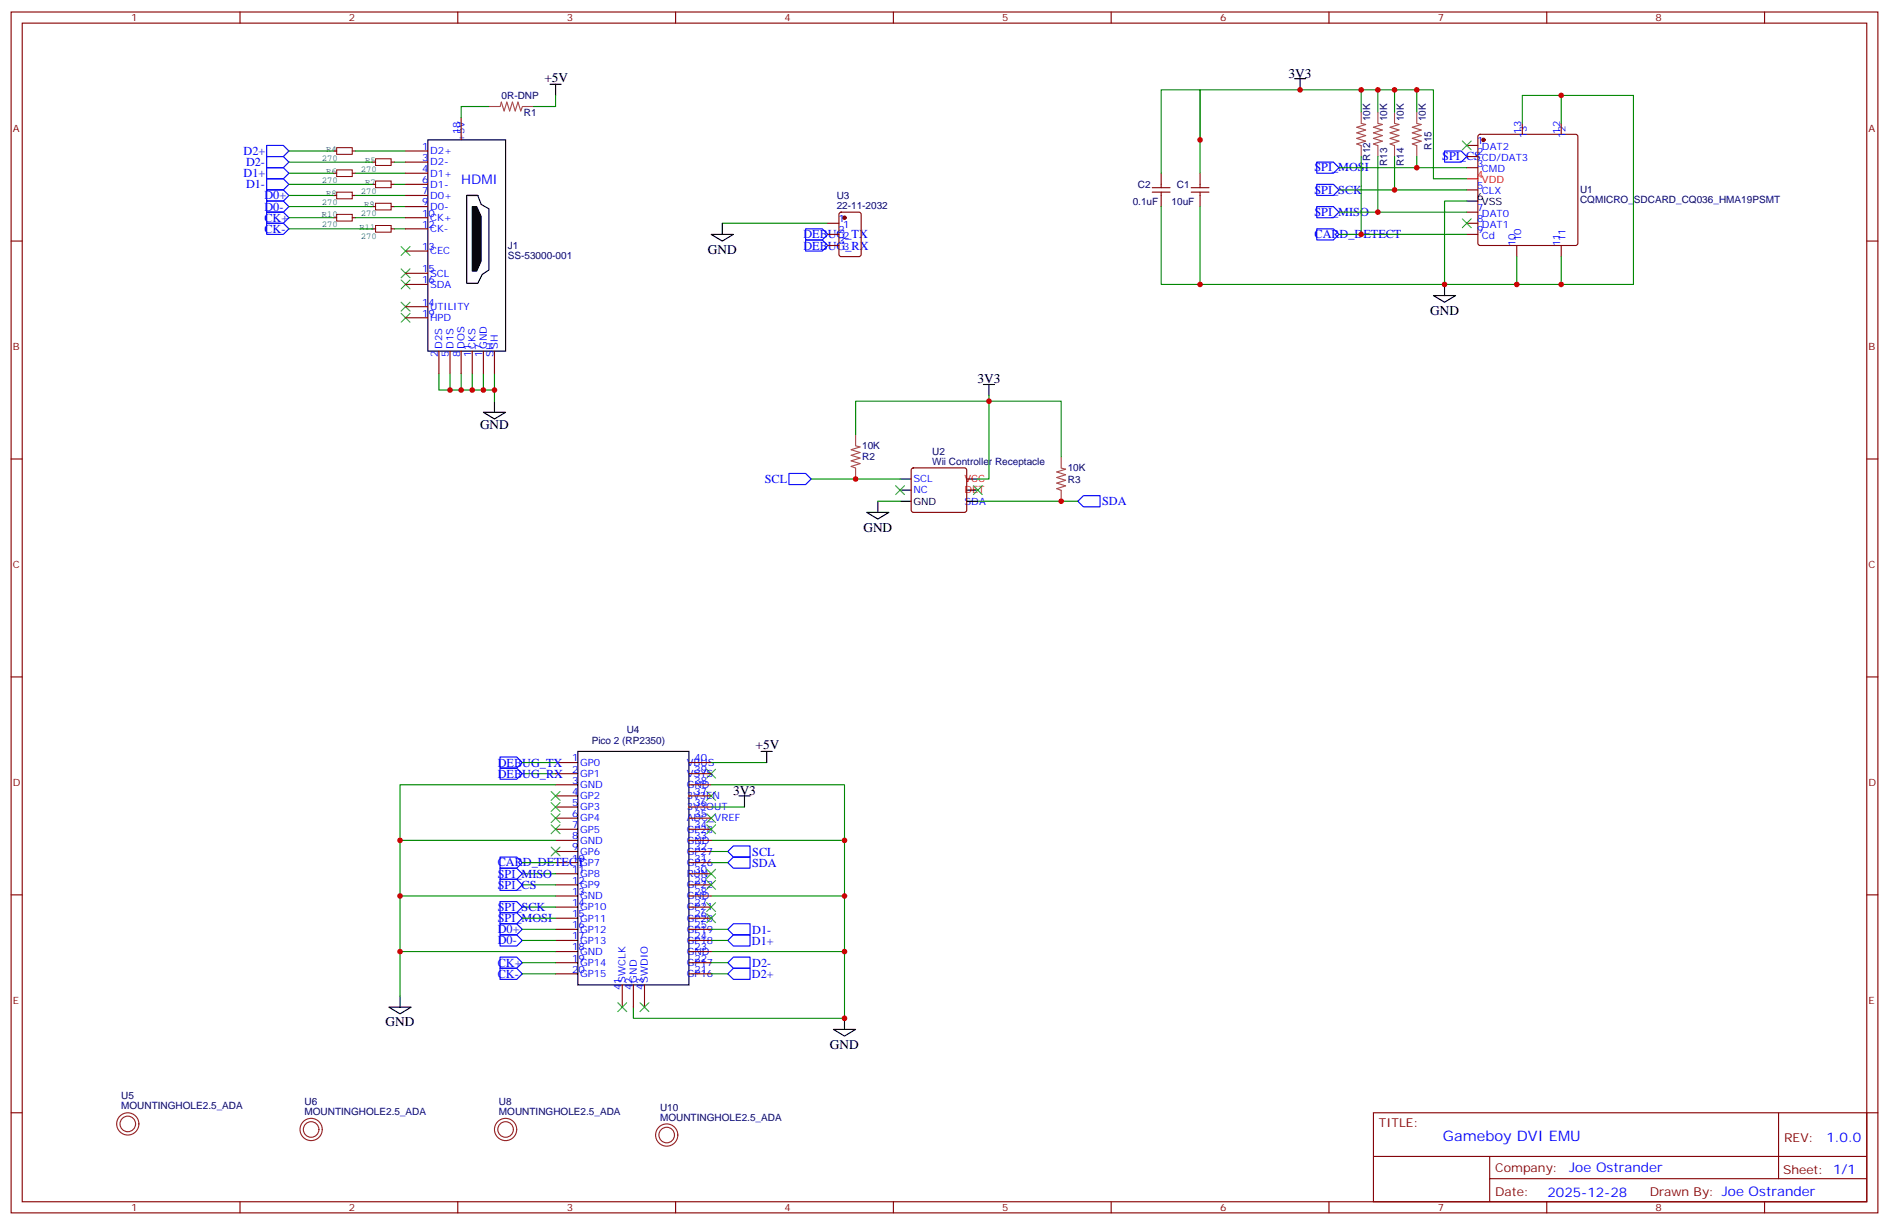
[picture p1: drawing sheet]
<svg xmlns="http://www.w3.org/2000/svg" width="600mm" height="388mm" viewBox="0 0 600 388" stroke-linecap="round" stroke-linejoin="round" font-family="sans-serif">
<g fill="none" stroke="#008700" stroke-width=".35">
<path d="M155.2 33.8h-8.8v3.5M176.4 30.3v3.5h-7.1M432.2 28.5v7.1M437.4 28.5v7.1M442.7 28.5v7.1M449.8 35.6v-7.1h-68.8v26.5M449.8 28.5h5.3v28.2h10.6M483.3 39.1v-8.8h35.3v59.9h-22.9v-8.8M495.7 30.3v8.8M91.7 47.9h14.1M91.7 51.4h26.5M91.7 55h14.1"/>
<path d="M91.7 58.5h26.5M112.9 47.9h15.9M112.9 55h15.9M125.2 51.4h3.6M125.2 58.5h3.6M381 44.4v-15.9h-12.3v26.5M425.1 53.2h40.6M432.2 49.7v24.7M437.4 49.7v17.6M442.7 49.7v10.6M449.8 49.7v3.5M91.7 62h14.1"/>
<path d="M91.7 65.5h26.5M91.7 69.1h14.1M91.7 72.6h26.5M112.9 62h15.9M112.9 69.1h15.9M125.2 65.5h3.6M125.2 72.6h3.6M229.3 70.8h33.5M368.7 65.5v24.7h12.3v-24.7M425.1 67.3h40.6M425.1 60.3h40.6M425.1 74.4h40.6"/>
<path d="M465.7 63.8h-7.1v26.4M381 90.2h100.5M481.5 81.4v8.8h14.2M139.3 118.5v5.3h17.7M142.9 118.5v5.3M146.4 118.5v5.3M149.9 118.5v5.3M153.5 118.5v5.3M157 118.5v8.8M271.6 137.9v-10.6h65.3v17.6M314 125.5v26.5h-3.6M257.5 152h28.3"/>
<path d="M278.7 159h7.1M310.4 159h31.8M165.8 245.5h10.6M165.8 241.9h10.6M176.4 249h-49.4v67M225.8 249h42.3v17.6h-42.3M225.8 241.9h17.6M225.8 256h10.6M127 266.6h49.4M165.8 277.2h10.6M165.8 273.7h10.6M225.8 270.2h5.3"/>
<path d="M225.8 273.7h5.3M268.1 266.6v17.7h-42.3M127 284.3h49.4M165.8 280.7h10.6M165.8 287.8h10.6M165.8 294.9h10.6M165.8 298.4h10.6M165.8 291.3h10.6M225.8 294.9h5.3M225.8 298.4h5.3M268.1 284.3v17.6h-42.3M127 301.9h49.4"/>
<path d="M165.8 305.4h10.6M165.8 309h10.6M225.8 305.4h5.3M225.8 309h5.3M268.1 301.9v21.2h-67v-3.6"/>
</g>
<g fill="none" stroke="#3c3" stroke-width=".35">
<path d="M464.3 44.7l2.8 2.9M467.1 44.7l-2.8 2.9M127.4 78.2l2.8 2.9M130.2 78.2l-2.8 2.9M464.3 69.4l2.8 2.8M467.1 69.4l-2.8 2.8M127.4 85.3l2.8 2.8M127.4 88.8l2.8 2.9M127.4 95.9l2.8 2.8M127.4 99.4l2.8 2.8M130.2 85.3l-2.8 2.8M130.2 88.8l-2.8 2.9"/>
<path d="M130.2 95.9l-2.8 2.8M130.2 99.4l-2.8 2.8M284.3 154.1l2.9 2.8M287.2 154.1l-2.9 2.8M309 154.1l2.9 2.8M311.9 154.1l-2.9 2.8M175 251.1l2.8 2.8M175 254.6l2.8 2.9M175 258.2l2.8 2.8M177.8 251.1l-2.8 2.8M177.8 254.6l-2.8 2.9M177.8 258.2l-2.8 2.8"/>
<path d="M224.4 244.1l2.8 2.8M224.4 251.1l2.8 2.8M224.4 258.2l2.8 2.8M227.2 244.1l-2.8 2.8M227.2 251.1l-2.8 2.8M227.2 258.2l-2.8 2.8M175 261.7l2.8 2.8M175 268.7l2.8 2.9M177.8 261.7l-2.8 2.8M177.8 268.7l-2.8 2.9M224.4 261.7l2.8 2.8M224.4 279.3l2.8 2.9"/>
<path d="M224.4 275.8l2.8 2.8M227.2 261.7l-2.8 2.8M227.2 279.3l-2.8 2.9M227.2 275.8l-2.8 2.8M224.4 286.4l2.8 2.8M224.4 289.9l2.8 2.8M227.2 289.9l-2.8 2.8M227.2 286.4l-2.8 2.8M196.1 318.1l2.9 2.9M199 318.1l-2.9 2.9M203.2 318.1l2.8 2.9M206 318.1l-2.8 2.9"/>
</g>
<g fill="none" stroke="#870000" stroke-width=".35">
<path d="M3.5 3.8h592.7v381h-592.7zM7.1 7.3h585.6v374h-585.6zM76.2 3.8v3.5M145.3 3.8v3.5M214.5 3.8v3.5M283.6 3.8v3.5M352.8 3.8v3.5M421.9 3.8v3.5M491.1 3.8v3.5M560.2 3.8v3.5M146.4 37.3v7.1M483.3 39.1v3.5"/>
<path d="M495.7 39.1v3.5M128.8 47.9h7M128.8 51.4h7M128.8 55h7M128.8 58.5h7M365.8 59.5h5.7M368.7 55v4.5M378.2 59.5h5.6M381 55v4.5M465.7 46.1h3.5M465.7 49.7h3.5M465.7 53.2h3.5"/>
<path d="M469.4 42.8l.5-.2h30.3l.5 .2 .2 .5v33.9l-.2 .5-.5 .2h-30.3l-.5-.2-.2-.5v-33.9zM3.5 76.5h3.6M128.8 62h7M128.8 65.5h7M128.8 69.1h7M128.8 72.6h7M128.8 79.7h7M262.8 70.8h3.5M262.8 74.4h3.5M262.8 77.9h3.5M266.6 67.5l.5-.2h5.6l.6 .4 .1 13-.5 .7h-5.8l-.7-.4-.1-13zM365.8 61h5.7"/>
<path d="M368.7 61v4.5M378.2 61h5.6M381 61v4.5M465.7 60.3h3.5M465.7 67.3h3.5M465.7 70.8h3.5M465.7 74.4h3.5M481.5 77.9v3.5M495.7 77.9v3.5M592.7 76.5h3.5M128.8 97.3h7M128.8 86.7h7"/>
<path d="M128.8 90.2h7M128.8 100.8h7M139.3 111.4v7.1M142.9 111.4v7.1M146.4 111.4v7.1M149.9 111.4v7.1M153.5 111.4v7.1M157 111.4v7.1M3.5 145.6h3.6M289.5 148.7l.5-.3h16.2l.5 .3 .2 .5v12.7l-.2 .5-.5 .2h-16.2l-.5-.3-.2-.4v-12.7zM592.7 145.6h3.5M3.5 214.8h3.6"/>
<path d="M592.7 214.8h3.5M176.4 241.9h7M176.4 245.5h7M176.4 249h7M176.4 252.5h7M176.4 256h7M176.4 259.6h7M218.7 241.9h7.1M218.7 245.5h7.1M218.7 249h7.1M218.7 252.5h7.1M218.7 256h7.1"/>
<path d="M218.7 259.6h7.1M176.4 263.1h7M176.4 266.6h7M176.4 270.2h7M176.4 273.7h7M176.4 277.2h7M218.7 263.1h7.1M218.7 266.6h7.1M218.7 270.2h7.1M218.7 273.7h7.1M218.7 277.2h7.1M3.5 283.9h3.6"/>
<path d="M176.4 280.7h7M176.4 284.3h7M176.4 287.8h7M176.4 291.3h7M176.4 294.9h7M176.4 298.4h7M218.7 280.7h7.1M218.7 284.3h7.1M218.7 287.8h7.1M218.7 291.3h7.1M218.7 294.9h7.1M218.7 298.4h7.1"/>
<path d="M592.7 283.9h3.5M176.4 301.9h7M176.4 305.4h7M176.4 309h7M197.6 312.5v7M201.1 312.5v7M204.6 312.5v7M218.7 301.9h7.1M218.7 305.4h7.1M218.7 309h7.1M3.5 353.1h3.6M436 353.1h156.7v28.2h-156.7z"/>
<path d="M564.7 353.1v20.9M592.7 353.1h3.5M436.1 366.9h156.4M472.9 374h119.6M472.9 366.9v14.1M76.2 381.3v3.5M145.3 381.3v3.5M214.5 381.3v3.5M283.6 381.3v3.5M352.8 381.3v3.5M421.9 381.3v3.5M491.1 381.3v3.5"/>
<path d="M560.2 381.3v3.5"/>
</g>
<g fill="none" stroke="#000" stroke-width=".35">
<path d="M174.6 26.7h3.6M176.4 26.7v3.6M411 25h3.5M412.7 25v3.5M135.8 44.4h24.7v67h-24.7zM148.2 62h3.5l1.1 2.8 2.4 1.5v19.4l-2.1 1.4-1.4 2.8h-3.5v-27.9h3.5zM225.8 74.4h7l-3.5 2.1zM229.3 70.8v3.6M465.7 63.8h3.5M455.1 93.8h7l-3.5 2.1zM458.6 90.2v3.6M153.5 130.8h7l-3.5 2.1z"/>
<path d="M157 127.3v3.5M312.2 122h3.5M314 122v3.5M278.7 159v3.6M285.8 152h3.5M285.8 155.5h3.5M285.8 159h3.5M306.9 152h3.5M306.9 155.5h3.5M306.9 159h3.5M275.2 162.6h7l-3.5 2.1zM183.4 238.4h35.3v74.1h-35.3z"/>
<path d="M241.7 238.4h3.5M243.4 238.4v3.5M234.6 252.5h3.5M236.4 252.5v3.5M123.5 319.5h7l-3.5 2.2zM127 316v3.5M264.6 326.6h7l-3.5 2.1zM268.1 323.1v3.5"/>
</g>
<g fill="none" stroke="#00f" stroke-width=".35">
<path d="M84.7 46.1h5.3l1.7 1.8-1.7 1.8h-5.3zM84.7 49.7h5.3l1.7 1.7-1.7 1.8h-5.3zM84.7 53.2h5.3l1.7 1.8-1.7 1.7h-5.3zM84.7 56.7h5.3l1.7 1.8-1.7 1.8h-5.3zM418 58.5h5.3l1.8 1.8-1.8 1.7h-5.3zM418 51.4h5.3l1.8 1.8-1.8 1.8h-5.3zM458.6 47.9h5.3l1.8 1.8-1.8 1.7h-5.3zM84.7 60.3h5.3l1.7 1.7-1.7 1.8h-5.3zM84.7 63.8h5.3l1.7 1.7-1.7 1.8h-5.3zM84.7 67.3h5.3l1.7 1.8-1.7 1.7h-5.3zM84.7 70.8h5.3l1.7 1.8-1.7 1.8h-5.3zM255.8 76.1h5.3l1.7 1.8-1.7 1.8h-5.3z"/>
<path d="M255.8 72.6h5.3l1.7 1.8-1.7 1.7h-5.3zM418 65.5h5.3l1.8 1.8-1.8 1.8h-5.3zM418 72.6h5.3l1.8 1.8-1.8 1.7h-5.3zM250.5 150.2h5.3l1.7 1.8-1.7 1.7h-5.3zM342.2 159l1.8-1.7h5.2v3.5h-5.2zM158.7 240.2h5.3l1.8 1.7-1.8 1.8h-5.3zM158.7 243.7h5.3l1.8 1.8-1.8 1.7h-5.3zM158.7 275.4h5.3l1.8 1.8-1.8 1.8h-5.3zM158.7 279h5.3l1.8 1.7-1.8 1.8h-5.3zM158.7 271.9h5.3l1.8 1.8-1.8 1.7h-5.3zM231.1 270.2l1.7-1.8h5.3v3.5h-5.3zM232.8 271.9h5.3v3.5h-5.3l-1.7-1.7z"/>
<path d="M158.7 293.1h5.3l1.8 1.8-1.8 1.7h-5.3zM158.7 296.6h5.3l1.8 1.8-1.8 1.7h-5.3zM158.7 286h5.3l1.8 1.8-1.8 1.8h-5.3zM158.7 289.6h5.3l1.8 1.7-1.8 1.8h-5.3zM231.1 298.4l1.7-1.8h5.3v3.5h-5.3zM231.1 294.9l1.7-1.8h5.3v3.5h-5.3zM158.7 303.7h5.3l1.8 1.7-1.8 1.8h-5.3zM158.7 307.2h5.3l1.8 1.8-1.8 1.7h-5.3zM231.1 309l1.7-1.8h5.3v3.5h-5.3zM232.8 303.7h5.3v3.5h-5.3l-1.7-1.8z"/>
</g>
<g fill="none" stroke="#850000" stroke-width=".35">
<path d="M105.8 47.9h1.1M105.8 55h1.1M111.8 47.9h1.1M111.8 55h1.1M118.2 51.4h1M118.2 58.5h1M124.2 51.4h1M124.2 58.5h1M105.8 62h1.1M105.8 69.1h1.1M111.8 62h1.1M111.8 69.1h1.1"/>
<path d="M118.2 65.5h1M118.2 72.6h1M124.2 65.5h1M124.2 72.6h1"/>
</g>
<path d="M106.9 46.8h4.9v2.2h-4.9zM106.9 53.9h4.9v2.1h-4.9zM119.2 50.4h5v2.1h-5zM119.2 57.4h5v2.1h-5zM106.9 61h4.9v2.1h-4.9zM106.9 68h4.9v2.1h-4.9zM119.2 64.5h5v2.1h-5zM119.2 71.5h5v2.2h-5z" fill="none" stroke="#850000" stroke-width=".32"/>
<path d="M149.9 65.5h1.4l1.5 3.2v14.1l-1.5 3.2h-1.4z" fill="#000" stroke="#000" stroke-width=".35"/>
<g fill="none" stroke="#a64a4a" stroke-width=".35">
<path d="M155.2 33.8h3.5M158.8 33.8l.4-1.4 .8 2.8 .9-2.8 .9 2.8 .9-2.8 .9 2.8 .9-2.8 .8 2.8 .6-1.4h3.4M432.2 39.1l1.4 .4-2.9 .9 2.9 .9-2.9 .8 2.9 .9-2.9 .9 2.9 .9-2.9 .9 1.5 .5v3.5M432.2 35.6v3.4M437.4 39.1l1.5 .4-2.9 .9 2.9 .9-2.9 .8 2.9 .9-2.9 .9 2.9 .9-2.9 .9 1.4 .5v3.5M437.4 35.6v3.4M442.7 39.1l1.4 .4-2.8 .9 2.8 .9-2.8 .8 2.8 .9-2.8 .9 2.8 .9-2.8 .9 1.4 .5v3.5M442.7 35.6v3.4M449.8 39.1l1.4 .4-2.8 .9 2.8 .9-2.8 .8 2.8 .9-2.8 .9 2.8 .9-2.8 .9 1.4 .5v3.5M449.8 35.6v3.4M271.6 137.9v3.4M271.6 141.4l1.4 .4-2.8 .9 2.8 .9-2.8 .8 2.8 .9-2.8 .9 2.8 .9-2.8 .9 1.4 .5v3.5"/>
<path d="M336.9 148.5l1.4 .4-2.8 .8 2.8 .9-2.8 .9 2.8 .9-2.8 .9 2.8 .8-2.8 .9 1.4 .6v3.4M336.9 144.9v3.5"/>
</g>
<g fill="#870000" stroke="#870000" stroke-width=".35">
<circle cx="471" cy="44.4" r=".53"/>
<circle cx="268.1" cy="69.1" r=".53"/>
</g>
<path d="M465.7 56.7h3.5" fill="none" stroke="#f00" stroke-width=".35"/>
<g fill="none" stroke="#8c2424" stroke-width=".35">
<circle cx="40.6" cy="356.6" r="2.47"/>
<circle cx="40.6" cy="356.6" r="3.5"/>
<circle cx="98.8" cy="358.4" r="2.47"/>
<circle cx="98.8" cy="358.4" r="3.5"/>
<circle cx="160.5" cy="358.4" r="2.47"/>
<circle cx="160.5" cy="358.4" r="3.5"/>
<circle cx="211.7" cy="360.1" r="2.47"/>
<circle cx="211.7" cy="360.1" r="3.5"/>
</g>
<g fill="#c00">
<circle cx="268.1" cy="301.9" r=".88"/>
<circle cx="268.1" cy="284.3" r=".88"/>
<circle cx="268.1" cy="266.6" r=".88"/>
<circle cx="157" cy="123.8" r=".88"/>
<circle cx="142.9" cy="123.8" r=".88"/>
<circle cx="146.4" cy="123.8" r=".88"/>
<circle cx="149.9" cy="123.8" r=".88"/>
<circle cx="153.5" cy="123.8" r=".88"/>
<circle cx="271.6" cy="152" r=".88"/>
<circle cx="336.9" cy="159" r=".88"/>
<circle cx="314" cy="127.3" r=".88"/>
<circle cx="495.7" cy="90.2" r=".88"/>
<circle cx="268.1" cy="323.1" r=".88"/>
<circle cx="381" cy="44.4" r=".88"/>
<circle cx="449.8" cy="53.2" r=".88"/>
<circle cx="442.7" cy="60.3" r=".88"/>
<circle cx="437.4" cy="67.3" r=".88"/>
<circle cx="495.7" cy="30.3" r=".88"/>
<circle cx="432.2" cy="74.4" r=".88"/>
<circle cx="442.7" cy="28.5" r=".88"/>
<circle cx="437.4" cy="28.5" r=".88"/>
<circle cx="432.2" cy="28.5" r=".88"/>
<circle cx="449.8" cy="28.5" r=".88"/>
<circle cx="412.8" cy="28.5" r=".88"/>
<circle cx="481.5" cy="90.2" r=".88"/>
<circle cx="381" cy="90.2" r=".88"/>
<circle cx="458.6" cy="90.2" r=".88"/>
<circle cx="127" cy="301.9" r=".88"/>
<circle cx="127" cy="284.3" r=".88"/>
<circle cx="127" cy="266.6" r=".88"/>
</g>
<text font-size="4.6" fill="#00f" x="458.1" y="362.1">Gameboy DVI EMU</text>
<g font-size="4.2">
<text x="172.9" y="26">+5V</text>
<text x="409.1" y="24.6">3V3</text>
<text x="224.7" y="80.4">GND</text>
<text x="454" y="99.8">GND</text>
<text x="310.3" y="121.6">3V3</text>
<text x="152.4" y="136.1">GND</text>
<text x="274.1" y="168.6">GND</text>
<text x="239.9" y="237.7">+5V</text>
<text x="232.7" y="252.1">3V3</text>
<text x="122.4" y="325.6">GND</text>
<text x="263.5" y="332.8">GND</text>
</g>
<g font-size="4.2" fill="#00f">
<text x="146.4" y="58.5">HDMI</text>
<text x="579.8" y="362.3">1.0.0</text>
<text x="498.2" y="371.9">Joe Ostrander</text>
<text x="491.3" y="379.7">2025-12-28</text>
</g>
<g font-size="3.9" fill="#00f">
<text x="77.3" y="49">D2+</text>
<text x="78.1" y="52.5">D2-</text>
<text x="457.9" y="50.9">SPI_CS</text>
<text x="77.3" y="56.1">D1+</text>
<text x="78.1" y="59.6">D1-</text>
<text x="417.3" y="54.4">SPI_MOSI</text>
<text x="84" y="63.3">D0+</text>
<text x="417.3" y="61.5">SPI_SCK</text>
<text x="84" y="66.8">D0-</text>
<text x="84" y="70.3">CK+</text>
<text x="417.3" y="68.5">SPI_MISO</text>
<text x="84" y="73.9">CK-</text>
<text x="255.1" y="75.6">DEBUG_TX</text>
<text x="417.3" y="75.6">CARD_DETECT</text>
<text x="255.1" y="79.2">DEBUG_RX</text>
<text x="242.8" y="153.3">SCL</text>
<text x="349.9" y="160.3">SDA</text>
<text x="158" y="243.2">DEBUG_TX</text>
<text x="158" y="246.7">DEBUG_RX</text>
<text x="158" y="274.9">CARD_DETECT</text>
<text x="238.8" y="275">SDA</text>
<text x="238.8" y="271.5">SCL</text>
<text x="158" y="278.4">SPI_MISO</text>
<text x="158" y="282">SPI_CS</text>
<text x="158" y="289">SPI_SCK</text>
<text x="158" y="292.5">SPI_MOSI</text>
<text x="158" y="296.1">D0+</text>
<text x="158" y="299.6">D0-</text>
<text x="238.7" y="299.7">D1+</text>
<text x="238.8" y="296.2">D1-</text>
<text x="158" y="306.7">CK+</text>
<text x="158" y="310.2">CK-</text>
<text x="238.7" y="310.3">D2+</text>
<text x="238.8" y="306.8">D2-</text>
</g>
<g font-size="3.9" fill="#800">
<text x="437.8" y="357.6">TITLE:</text>
<text x="566.4" y="362.3">REV:</text>
<text x="474.7" y="371.8">Company:</text>
<text x="566.1" y="372.5">Sheet: 1/1</text>
<text x="474.7" y="379.5">Date:</text>
<text x="523.7" y="379.6">Drawn By: Joe Ostrander</text>
</g>
<g font-size="3.2" fill="#800">
<text x="41.6" y="6.8">1</text>
<text x="110.8" y="6.8">2</text>
<text x="179.9" y="6.8">3</text>
<text x="249.1" y="6.8">4</text>
<text x="318.2" y="6.8">5</text>
<text x="387.3" y="6.8">6</text>
<text x="456.5" y="6.8">7</text>
<text x="525.6" y="6.8">8</text>
<text x="4.1" y="41.9">A</text>
<text x="593.2" y="41.9">A</text>
<text x="4.1" y="111.1">B</text>
<text x="593.2" y="111.1">B</text>
<text x="4.1" y="180.2">C</text>
<text x="593.2" y="180.2">C</text>
<text x="4.1" y="249.3">D</text>
<text x="593.2" y="249.3">D</text>
<text x="4.1" y="318.5">E</text>
<text x="593.2" y="318.5">E</text>
<text x="41.6" y="384.3">1</text>
<text x="110.8" y="384.3">2</text>
<text x="179.9" y="384.3">3</text>
<text x="249.1" y="384.3">4</text>
<text x="318.2" y="384.3">5</text>
<text x="387.3" y="384.3">6</text>
<text x="456.5" y="384.3">7</text>
<text x="525.6" y="384.3">8</text>
</g>
<g font-size="3.2" fill="#000080">
<text x="159.3" y="31.3">0R-DNP</text>
<text x="166.3" y="36.7">R1</text>
<text x="435" y="38.5" transform="rotate(-90 435 38.5)">10K</text>
<text x="440.4" y="38.5" transform="rotate(-90 440.4 38.5)">10K</text>
<text x="445.6" y="38.5" transform="rotate(-90 445.6 38.5)">10K</text>
<text x="452.7" y="38.5" transform="rotate(-90 452.7 38.5)">10K</text>
<text x="454.5" y="47.5" transform="rotate(-90 454.5 47.5)">R15</text>
<text x="435" y="50.9" transform="rotate(-90 435 50.9)">R12</text>
<text x="440.4" y="52.7" transform="rotate(-90 440.4 52.7)">R13</text>
<text x="445.6" y="52.7" transform="rotate(-90 445.6 52.7)">R14</text>
<text x="361.3" y="59.6">C2</text>
<text x="373.6" y="59.6">C1</text>
<text x="265.7" y="63.1">U3</text>
<text x="359.6" y="64.9">0.1uF</text>
<text x="372" y="64.9">10uF</text>
<text x="501.6" y="64.4">CQMICRO_SDCARD_CQ036_HMA19PSMT</text>
<text x="501.6" y="61.3">U1</text>
<text x="265.7" y="66.3">22-11-2032</text>
<text x="161.2" y="82.2">SS-53000-001</text>
<text x="161.2" y="79">J1</text>
<text x="273.7" y="142.5">10K</text>
<text x="273.8" y="146.1">R2</text>
<text x="296" y="147.4">Wii Controller Receptacle</text>
<text x="296" y="144.5">U2</text>
<text x="339" y="149.6">10K</text>
<text x="339" y="153.1">R3</text>
<text x="199" y="232.5">U4</text>
<text x="187.9" y="236">Pico 2 (RP2350)</text>
<text x="38.5" y="352">MOUNTINGHOLE2.5_ADA</text>
<text x="38.5" y="348.8">U5</text>
<text x="96.7" y="353.8">MOUNTINGHOLE2.5_ADA</text>
<text x="96.7" y="350.6">U6</text>
<text x="158.4" y="353.8">MOUNTINGHOLE2.5_ADA</text>
<text x="158.4" y="350.6">U8</text>
<text x="209.6" y="352.4">U10</text>
<text x="209.6" y="355.5">MOUNTINGHOLE2.5_ADA</text>
</g>
<g font-size="3.2" fill="#00f">
<text x="134.1" y="47.6">1</text>
<text x="146" y="42.6" transform="rotate(-90 146 42.6)">18</text>
<text x="147.5" y="45.1" transform="rotate(-90 147.5 45.1)">+5V</text>
<text x="469" y="45.8">1</text>
<text x="470.5" y="47.6">DAT2</text>
<text x="483" y="42.4" transform="rotate(-90 483 42.4)">13</text>
<text x="484.7" y="43.9" transform="rotate(-90 484.7 43.9)">13</text>
<text x="495.3" y="42.4" transform="rotate(-90 495.3 42.4)">12</text>
<text x="497.1" y="43.9" transform="rotate(-90 497.1 43.9)">12</text>
<text x="134.1" y="51.1">3</text>
<text x="136.5" y="49">D2+</text>
<text x="136.5" y="52.5">D2-</text>
<text x="469" y="49.3">2</text>
<text x="469" y="52.8">3</text>
<text x="470.5" y="51.1">CD/DAT3</text>
<text x="134.1" y="54.6">4</text>
<text x="134.1" y="58.1">6</text>
<text x="136.5" y="56">D1+</text>
<text x="136.5" y="59.5">D1-</text>
<text x="469" y="59.9">5</text>
<text x="470.5" y="54.6">CMD</text>
<text x="134.1" y="61.7">7</text>
<text x="134.1" y="65.2">9</text>
<text x="136.5" y="63.1">D0+</text>
<text x="470.5" y="61.7">CLX</text>
<text x="134.1" y="68.7">10</text>
<text x="136.5" y="66.6">D0-</text>
<text x="136.5" y="70.1">CK+</text>
<text x="266.2" y="70.5">1</text>
<text x="469" y="67">7</text>
<text x="469" y="70.5">8</text>
<text x="470.5" y="68.7">DAT0</text>
<text x="134.1" y="72.2">12</text>
<text x="136.5" y="73.7">CK-</text>
<text x="266.2" y="74">2</text>
<text x="266.2" y="77.5">3</text>
<text x="267.7" y="72.2">1</text>
<text x="267.7" y="75.8">2</text>
<text x="469" y="74">9</text>
<text x="470.5" y="72.2">DAT1</text>
<text x="470.5" y="75.8">Cd</text>
<text x="483" y="76.6" transform="rotate(-90 483 76.6)">10</text>
<text x="497.1" y="76.6" transform="rotate(-90 497.1 76.6)">11</text>
<text x="134.1" y="79.3">13</text>
<text x="136.5" y="80.7">CEC</text>
<text x="267.7" y="79.3">3</text>
<text x="481.2" y="78.1" transform="rotate(-90 481.2 78.1)">10</text>
<text x="495.3" y="78.1" transform="rotate(-90 495.3 78.1)">11</text>
<text x="134.1" y="86.4">15</text>
<text x="134.1" y="89.9">16</text>
<text x="136.5" y="87.8">SCL</text>
<text x="136.5" y="91.3">SDA</text>
<text x="134.1" y="96.9">14</text>
<text x="134.1" y="100.5">19</text>
<text x="136.5" y="98.4">UTILITY</text>
<text x="136.5" y="101.9">HPD</text>
<text x="139" y="113.2" transform="rotate(-90 139 113.2)">2</text>
<text x="140.4" y="110.7" transform="rotate(-90 140.4 110.7)">D2S</text>
<text x="142.5" y="113.2" transform="rotate(-90 142.5 113.2)">5</text>
<text x="143.9" y="110.7" transform="rotate(-90 143.9 110.7)">D1S</text>
<text x="146" y="113.2" transform="rotate(-90 146 113.2)">8</text>
<text x="147.5" y="110.7" transform="rotate(-90 147.5 110.7)">DOS</text>
<text x="149.6" y="113.2" transform="rotate(-90 149.6 113.2)">11</text>
<text x="151" y="110.7" transform="rotate(-90 151 110.7)">CKS</text>
<text x="153.1" y="113.2" transform="rotate(-90 153.1 113.2)">17</text>
<text x="154.5" y="110.7" transform="rotate(-90 154.5 110.7)">GND</text>
<text x="156.6" y="113.2" transform="rotate(-90 156.6 113.2)">SH</text>
<text x="158" y="110.7" transform="rotate(-90 158 110.7)">SH</text>
<text x="290" y="153">SCL</text>
<text x="290" y="156.6">NC</text>
<text x="306.2" y="160.1">SDA</text>
<text x="181.7" y="241.6">1</text>
<text x="181.7" y="245.1">2</text>
<text x="184.1" y="243">GP0</text>
<text x="218" y="243">VBUS</text>
<text x="220.5" y="245.1">39</text>
<text x="220.5" y="241.6">40</text>
<text x="181.7" y="248.6">3</text>
<text x="184.1" y="246.5">GP1</text>
<text x="184.1" y="250">GND</text>
<text x="218" y="250">GND</text>
<text x="218" y="246.5">VSYS</text>
<text x="220.5" y="248.6">38</text>
<text x="181.7" y="252.2">4</text>
<text x="181.7" y="255.7">5</text>
<text x="184.1" y="253.6">GP2</text>
<text x="184.1" y="257.1">GP3</text>
<text x="218" y="257.1">3V3OUT</text>
<text x="218" y="253.6">3V3EN</text>
<text x="220.5" y="255.7">36</text>
<text x="220.5" y="252.2">37</text>
<text x="181.7" y="259.2">6</text>
<text x="181.7" y="262.7">7</text>
<text x="184.1" y="260.6">GP4</text>
<text x="218" y="260.6">ADC_VREF</text>
<text x="220.5" y="262.7">34</text>
<text x="220.5" y="259.2">35</text>
<text x="181.7" y="266.3">8</text>
<text x="181.7" y="269.8">9</text>
<text x="184.1" y="264.2">GP5</text>
<text x="184.1" y="267.7">GND</text>
<text x="218" y="267.7">GND</text>
<text x="218" y="264.2">GP28</text>
<text x="220.5" y="269.8">32</text>
<text x="220.5" y="266.3">33</text>
<text x="181.7" y="273.3">10</text>
<text x="184.1" y="271.2">GP6</text>
<text x="184.1" y="274.7">GP7</text>
<text x="218" y="274.7">GP26</text>
<text x="218" y="271.2">GP27</text>
<text x="220.5" y="273.3">31</text>
<text x="181.7" y="276.9">11</text>
<text x="181.7" y="280.4">12</text>
<text x="184.1" y="278.3">GP8</text>
<text x="184.1" y="281.8">GP9</text>
<text x="218" y="281.8">GP22</text>
<text x="218" y="278.3">RUN</text>
<text x="220.5" y="280.4">29</text>
<text x="220.5" y="276.9">30</text>
<text x="181.7" y="283.9">13</text>
<text x="181.7" y="287.4">14</text>
<text x="184.1" y="285.3">GND</text>
<text x="218" y="285.3">GND</text>
<text x="220.5" y="287.4">27</text>
<text x="220.5" y="283.9">28</text>
<text x="181.7" y="291">15</text>
<text x="184.1" y="288.9">GP10</text>
<text x="184.1" y="292.4">GP11</text>
<text x="218" y="292.4">GP20</text>
<text x="218" y="288.9">GP21</text>
<text x="220.5" y="291">26</text>
<text x="181.7" y="294.5">16</text>
<text x="181.7" y="298">17</text>
<text x="184.1" y="295.9">GP12</text>
<text x="184.1" y="299.4">GP13</text>
<text x="218" y="299.4">GP18</text>
<text x="218" y="295.9">GP19</text>
<text x="220.5" y="298">24</text>
<text x="220.5" y="294.5">25</text>
<text x="181.7" y="301.6">18</text>
<text x="181.7" y="305.1">19</text>
<text x="184.1" y="303">GND</text>
<text x="218" y="303">GND</text>
<text x="220.5" y="305.1">22</text>
<text x="220.5" y="301.6">23</text>
<text x="181.7" y="308.6">20</text>
<text x="184.1" y="306.5">GP14</text>
<text x="184.1" y="310">GP15</text>
<text x="198.6" y="311.8" transform="rotate(-90 198.6 311.8)">SWCLK</text>
<text x="202.1" y="311.8" transform="rotate(-90 202.1 311.8)">GND</text>
<text x="205.7" y="311.8" transform="rotate(-90 205.7 311.8)">SWDIO</text>
<text x="218" y="306.5">GP17</text>
<text x="218" y="310">GP16</text>
<text x="220.5" y="308.6">21</text>
<text x="197.2" y="314.3" transform="rotate(-90 197.2 314.3)">41</text>
<text x="200.7" y="314.3" transform="rotate(-90 200.7 314.3)">42</text>
<text x="204.3" y="314.3" transform="rotate(-90 204.3 314.3)">43</text>
</g>
<g font-size="3.2" fill="#f00">
<text x="469" y="56.4">4</text>
<text x="470.5" y="58.1">VDD</text>
<text x="306.2" y="153">VCC</text>
<text x="306.2" y="156.6">DET</text>
</g>
<g font-size="3.2">
<text x="469" y="63.4">6</text>
<text x="470.5" y="65.2">VSS</text>
<text x="290" y="160.1">GND</text>
</g>
<g font-size="2.8" fill="#008484">
<text x="102.2" y="51">270</text>
<text x="103.6" y="48.2">R4</text>
<text x="115.9" y="51.7">R5</text>
<text x="102.2" y="58">270</text>
<text x="103.6" y="55.2">R6</text>
<text x="114.5" y="54.5">270</text>
<text x="115.9" y="58.7">R7</text>
<text x="102.2" y="65.1">270</text>
<text x="103.6" y="62.3">R8</text>
<text x="114.5" y="61.6">270</text>
<text x="115.6" y="65.8">R9</text>
<text x="102.2" y="69">R10</text>
<text x="114.5" y="68.6">270</text>
<text x="102.2" y="72.1">270</text>
<text x="114.2" y="72.8">R11</text>
<text x="114.5" y="75.7">270</text>
</g>
</svg>
